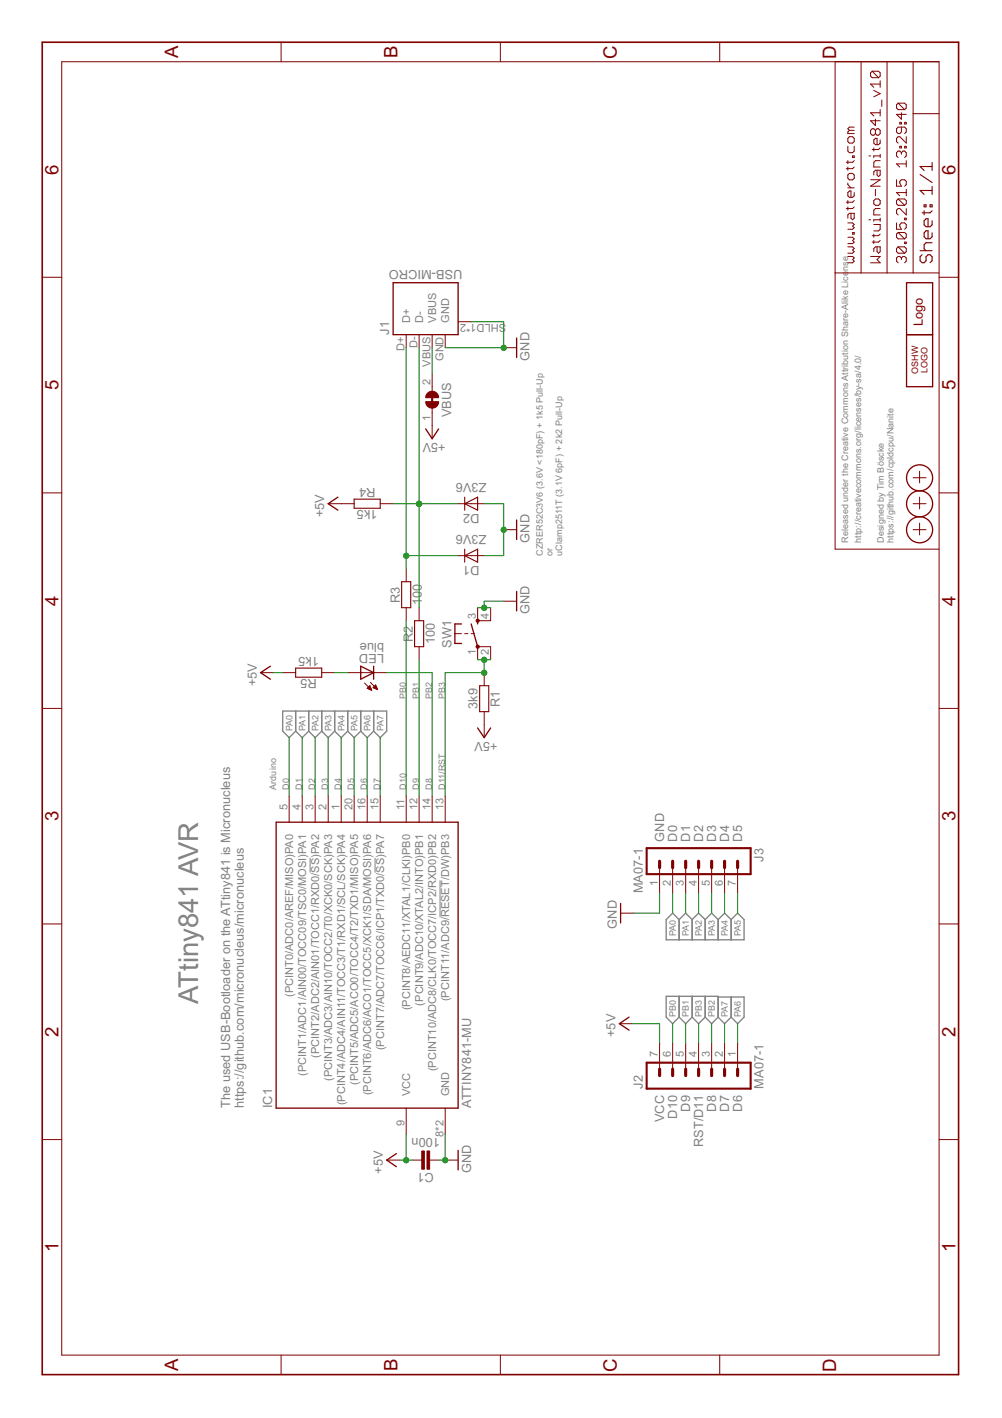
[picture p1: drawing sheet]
<svg xmlns="http://www.w3.org/2000/svg" width="210mm" height="297mm" viewBox="0 0 210 297" stroke-linecap="round" stroke-linejoin="round" font-family="sans-serif">
<path d="M65 179.7v3.1M78.6 179.7v3.1M92.2 184.4v7.8" fill="none" stroke="#808080" stroke-width=".21"/>
<g fill="none" stroke="#808080" stroke-width=".28">
<path d="M61.9 153.2l-1.3 1.3-1.4-1.3v-4.3h21.8v4.3l-1.3 1.3-1.4-1.3M61.9 153.2l1.4 1.3 1.4-1.3M61.9 148.9v4.3M64.7 153.2l1.3 1.3 1.4-1.3M64.7 148.9v4.3M67.4 153.2l1.3 1.3 1.4-1.3M67.4 148.9v4.3M70.1 153.2l1.4 1.3 1.3-1.3M70.1 148.9v4.3M72.8 153.2l1.4 1.3 1.4-1.3M72.8 148.9v4.3M75.6 153.2l1.3 1.3 1.4-1.3"/>
<path d="M75.6 148.9v4.3M78.3 148.9v4.3M142.3 192.6l-1.4-1.3-1.3 1.3v4.3h16.3v-4.3l-1.4-1.3-1.3 1.3M142.3 192.6v4.3M142.3 192.6l1.3-1.3 1.4 1.3M145 192.6v4.3M145 192.6l1.3-1.3 1.4 1.3M147.7 192.6v4.3M147.7 192.6l1.4-1.3 1.3 1.3M150.4 192.6v4.3M150.4 192.6l1.4-1.3 1.4 1.3M153.2 192.6v4.3"/>
<path d="M142.3 213.1l-1.4 1.3-1.3-1.3v-4.4h10.8v4.4M142.3 208.7v4.4M142.3 213.1l1.3 1.3 1.4-1.3M145 208.7v4.4M145 213.1l1.3 1.3 1.4-1.3M147.7 208.7v4.4M147.7 213.1l1.4 1.3 1.3-1.3M150.4 213.1l1.4 1.3 1.4-1.3M150.4 208.9h5.5v4.2l-1.4 1.3-1.3-1.3M153.2 208.9v4.2"/>
</g>
<path d="M90.5 83v1.4M135.5 177.7h21.7v5.4h-21.7zM135.5 222.6h21.7v5.4h-21.7z" fill="none" stroke="#800000" stroke-width=".44"/>
<g fill="none" stroke="#800000" stroke-width=".21">
<path d="M12.9 12.9h183.8v271h-183.8zM58.9 8.8v4.1M104.8 8.8v4.1M150.8 8.8v4.1M174.9 12.9v102.1h21.8M180.4 12.9v44.3M182.7 14.9h1.3l.4 .4v.6l-.4 .4M182.7 14.9l-.3 .4v.6l.3 .4h1.3M182.7 14.9l1.3 1.4M183 18.9l1.4 .7-1.4 .7M184.4 16.9v1.4M184.4 17.6h-2l.6 .7"/>
<path d="M185.8 12.9v44.3M191.3 12.9v44.3M177.6 30.6v1l.3 .4h.7l.3-.4v-1M177.6 33.7v.6M177.6 35v.7M177.6 38.3v.4l.7 .6M177.6 39.3h1.3M177.9 36.3h.7l.3 .4v.6l-.3 .4h-.7l-.3-.4v-.6zM177.9 28.6h.7l.3 .4v.7l-.3 .3h-.7l-.3-.3v-.7zM177.9 27.3l-.3 .3v.4h1.3M177.9 27.3h1M178.6 32.7h.3v.3h-.3z"/>
<path d="M178.9 26.6h-1l-.3 .4 .3 .3M178.9 35l-.3 .3h-1.3M178.9 33.7l-.3 .3h-1.3M182 32.7h.4M182.4 37.7h2l-2 1.3h2M183 31v.6M183.4 27.3l.3-.3h.3l.4 .3v.7l-.4 .3h-.3l-.3-.3M183.4 25v1.3l-1-1h2M183.4 27.3v.7M183.4 39.7v1.3M183.4 27.3l-.4-.3h-.3l-.3 .3v.7l.3 .3h.3l.4-.3M183.7 35.7v1l.3 .3 .4-.3v-1h-1l-.4 .3v.7"/>
<path d="M184.4 29.3v.7l-.4 .3h-.6l-.4-.3v-.7l.4-.3h.3v1.3M184.4 32.7h-1.4v.3M184.4 33.7h-1l-.4 .3v1h1.4M184.4 22.9v1.4M184.4 32.3v.7M184.4 31l-.4 .3h-1.3M184.4 23.6h-2l.6 .7M184.7 21v1.3M187.8 37.7v1.3h1l-.3-.7v-.3l.3-.3h.7l.3 .3v.7l-.3 .3M188.2 21.6l-.4 .3v.7l.4 .4h1.3M188.2 21.6h1.3l.3 .3v.7l-.3 .4M188.2 21.6l1.3 1.4"/>
<path d="M188.5 25.6h.3v.4h-.3zM188.5 30.6h.3v.4h-.3zM188.8 26.6v1l-.3 .4h-.3l-.4-.4v-.6l.4-.4h1.3l.3 .4v.6l-.3 .4M188.8 32l-.3-.4h-.3l-.4 .4v.7l.4 .3M188.8 23.6v1.4l-1-1h2M188.8 32v.3M188.8 32l.4-.4h.3l.3 .4v.7l-.3 .3M189.5 25.6h.3v.4h-.3zM189.5 30.6h.3v.4h-.3zM189.8 28.6v1.4l-1.3-1.4h-.3l-.4 .4v.7l.4 .3M189.8 33.7v1.3M189.8 39.7v1.3"/>
<path d="M189.8 34.3h-2l.7 .7M191.3 23.8h5.4M8.8 58.1h4.1M174.9 57.2h21.8M177.6 53.7h1l.3 .3-.3 .4 .3 .3-.3 .4h-1M177.6 51.7h1l.3 .3-.3 .4 .3 .3-.3 .3h-1M177.6 49.7h1l.3 .3-.3 .4 .3 .3-.3 .3h-1M177.6 46.7h1l.3 .3-.3 .4 .3 .3-.3 .3h-1M177.6 42v.7M177.6 43.3v.7M178.3 44.7v1l.3 .3 .3-.3v-1h-1l-.3 .3v.7M178.6 48.7h.3v.3h-.3z"/>
<path d="M178.9 43.3l-.3 .4h-1.3M178.9 40.3v.7l-.3 .3h-.7l-.3-.3v-.7l.3-.3h.4v1.3M178.9 42l-.3 .4h-1.3M182 46h.4M182.4 53.7h2l-.7 .7 .7 .7h-2M183 49v.7M183 50.4v.6M183 47h1.4v1l-.4 .4h-1M183.4 41.7h.6l.4 .3v.7l-.4 .3h-.6l-.4-.3v-.7zM183.7 51.7v1l.3 .3 .4-.3v-1h-1l-.4 .3v.7M184.4 43.7h-1l-.4 .3v1h1.4M184.4 46h-1.4v.4"/>
<path d="M184.4 45.7v.7M184.4 50.4l-.4 .3h-1.3M184.4 49l-.4 .4h-1.3M187.8 46.7v1.3h1l-.3-.6v-.4l.3-.3h.7l.3 .3v.7l-.3 .3M188.2 51.7h1.3l.3 .3v.7l-.3 .3M188.2 41.7h1.3l.3 .3v.7l-.3 .3M188.2 41.7l-.4 .3v.7l.4 .3h1.3M188.2 48.7l-.4 .3v.7l.4 .3h1.3M188.2 51.7l-.4 .3v.7l.4 .3h1.3M188.2 48.7h1.3l.3 .3v.7l-.3 .3M188.2 51.7l1.3 1.3M188.2 48.7l1.3 1.3"/>
<path d="M188.2 41.7l1.3 1.3M188.8 54l-.3-.3h-.3l-.4 .3v.7l.4 .4M188.8 54l.4-.3h.3l.3 .3v.7l-.3 .4M188.8 54v.4M189.5 50.7h.3v.3h-.3zM189.5 45.7h.3v.3h-.3zM189.8 43.7v1.3l-1.3-1.3h-.3l-.4 .3v.7l.4 .3M189.8 40.3h-2l.7 .7M196.7 58.1h4.1M85.1 70.1v2.7M87.8 70.1v2.7M90.5 70.1v2.7"/>
<path d="M90.5 78.3v3.7M93.3 70.1v2.7M96 67.4h2.7M105.5 72.8h2.7M90.5 85.5v6.4M192.6 98.7v2.5M8.8 103.3h4.1M68.7 105.5h5.5M79.7 105.5h2.7M85.1 119.1v2.8M96 105.5h5.4M96 116.4h5.4"/>
<path d="M105.5 111h2.7M191.3 111h2.7M191.3 105.5h2.7M191.3 100.1h2.7M192.6 104.1v2.5M192.6 109.6v2.5M196.7 103.3h4.1M85.1 127.3v2.7M87.8 127.3v2.7M87.8 135.5v2.7M95.3 132.7h1.4M97.3 132.7h.7"/>
<path d="M98.7 132.7h.7M100.1 127.3v2.7h2.7v-2.7M100.1 138.2v-2.7h2.7v2.7M105.5 125.9h2.7M8.8 148.4h4.1M54.6 140.9h2.7M59.2 140.9h2.7M67.4 140.9h2.7M72.8 140.9h8.2M76.4 143.1l1.5 1.5M76.9 144.2l1 .4M76.9 144.1v.1"/>
<path d="M77.1 144v.3M77.2 143.9v.4M77.3 143.7v.7M77.5 143.6l-.6 .6M77.5 143.6l.4 1M77.5 143.7v.7M77.6 143l1.5 1.4M77.6 144v.5M77.7 144.3v.2M78.1 144l.6-.5 .4 .9zM78.3 143.9v.2M78.4 143.8v.3"/>
<path d="M78.5 143.7v.5M78.7 143.5v.8M78.8 143.7v.6M78.9 144v.4M79.1 144.4h.1M101.4 140.9v2.7M101.4 149.1v5.4M196.7 148.4h4.1M60.6 166.8v5.4M63.3 166.8v5.4M66 166.8v5.4M68.7 166.8v5.4"/>
<path d="M71.5 166.8v5.4M74.2 166.8v5.4M76.9 166.8v5.4M79.7 166.8v5.4M85.1 166.8v5.4M87.8 166.8v5.4M90.5 166.8v5.4M93.3 166.8v5.4M8.8 193.5h4.1M130 191.3h2.7M138.2 181.8v5.4M140.9 181.8v5.4"/>
<path d="M143.6 181.8v5.4M146.3 181.8v5.4M149.1 181.8v5.4M151.8 181.8v5.4M154.5 181.8v5.4M196.7 193.5h4.1M129.8 214.4h2.7M138.2 218.5v5.5M140.9 218.5v5.5M143.6 218.5v5.5M146.3 218.5v5.5M149.1 218.5v5.5"/>
<path d="M151.8 218.5v5.5M154.5 218.5v5.5M8.8 238.7h4.1M85.1 232.1v5.5M93.3 232.1v5.5M196.7 238.7h4.1M81 243h2.7M86.4 243h1.9M90 243h1.9M93.3 243h2.7M58.9 283.9v4.1M104.8 283.9v4.1"/>
<path d="M150.8 283.9v4.1"/>
</g>
<g fill="none" stroke="#800000" stroke-width=".28">
<path d="M82.4 59.2h13.6v10.9h-13.6zM189.9 59.2h5.5v21.8h-5.5zM108.2 70.8v4.1M189.9 70.1h5.5M89.2 89.9l1.3 2 1.4-2M70.8 104.1l-2.1 1.4 2.1 1.4M108.2 108.9v4.1M56.6 139.6l-2 1.3 2 1.4M75.6 139.6l2.7 1.3-2.7 1.4zM78.3 139.6v2.7M96.7 130.7h-1.4v4.1h1.4M98.7 130.7l1.4 4.8"/>
<path d="M100.1 130v.7M108.2 123.9v4.1M100.1 152.5l1.3 2 1.4-2M57.8 172.2h38.2v59.9h-38.2zM130 189.3v4M131.8 213.1l-2 1.3 2 1.4M83 241.7l-2 1.3 2 1.4M96 241v4.1"/>
<circle cx="192.6" cy="100.1" r="2.73"/>
<circle cx="192.6" cy="111" r="2.73"/>
<circle cx="192.6" cy="105.5" r="2.73"/>
</g>
<g fill="#800000" stroke="#800000" stroke-width=".21">
<path d="M88.3 241.1h.6v3.8h-.6z"/>
<path d="M89.5 241.1h.5v3.8h-.5z"/>
</g>
<path d="M8.8 8.8h192v279.2h-192z" fill="none" stroke="#800000" stroke-width=".34"/>
<g fill="none" stroke="#800000" stroke-width=".23">
<path d="M192.7 36.6l2.6 1.6M195.3 39.9h-2.6l.9 .8M195.3 34v1.7M195.3 39.1v1.6M195.3 34.9h-2.6l.9 .8M192.7 52.5h2.6M193.2 53.4l-.5 .4v.8l.5 .4h.4l.4-.4v-.8l.4-.4h.4l.5 .4v.8l-.5 .4M193.6 42.9h.4v.4h-.4zM193.6 44.2v.8M194.8 42.9h.5v.4h-.5zM195.3 46.2v.9l-.5 .4h-.8l-.4-.4v-.9l.4-.4h.4v1.7M195.3 48.8v.8l-.5 .4h-.8l-.4-.4v-.8l.4-.5h.4v1.7"/>
<path d="M195.3 50.8h-1.3l-.4 .5v.8l.4 .4M195.3 44.2l-.5 .4h-1.6M74.2 104.6h5.5v1.9h-5.5zM97.3 105.5l2.8-1.4v2.8zM97.3 104.1v2.8M97.3 115v2.8M97.3 116.4l2.8-1.4v2.8zM61.9 140h5.5v1.9h-5.5zM84.1 121.9h1.9v5.4h-1.9zM86.8 130h2v5.5h-2zM100.5 143.6h1.9v5.5h-1.9z"/>
</g>
<g fill="#800000" stroke="#800000" stroke-width=".21">
<path d="M89.6 82.4a1.35 1.35 0 0 1 1.4-.4 1.35 1.35 0 0 1 .9 1.3h-2.7v-.4z" fill-rule="evenodd"/>
<path d="M89.2 84.1h2.7a1.35 1.35 0 0 1-1.4 1.4 1.35 1.35 0 0 1-1.3-1.4z" fill-rule="evenodd"/>
<circle cx="100.1" cy="135.5" r=".35"/>
<circle cx="100.1" cy="130" r=".35"/>
</g>
<g fill="none" stroke="#800000" stroke-width=".66">
<path d="M138.2 180.4v1.4M140.9 180.4v1.4M143.6 180.4v1.4M146.3 180.4v1.4M149.1 180.4v1.4M151.8 180.4v1.4M154.5 180.4v1.4M138.2 224v1.3M140.9 224v1.3M143.6 224v1.3M146.3 224v1.3M149.1 224v1.3"/>
<path d="M151.8 224v1.3M154.5 224v1.3"/>
</g>
<g fill="none" stroke="#008000" stroke-width=".21">
<path d="M85.1 72.8v46.3M87.8 72.8v54.5M90.5 72.8v5.5M98.7 67.4h6.8v5.4h-12.2M82.4 105.5h13.6M85.1 116.4h10.9M101.4 105.5h4.1v10.9h-4.1M85.1 130v36.8M87.8 138.2v28.6M100.1 127.3h2.7M100.1 138.2h2.7M101.4 138.2v2.7h-8.1v25.9"/>
<path d="M105.5 125.9h-4.1v1.4M57.3 140.9h1.9M60.6 154.5v12.3M63.3 154.5v12.3M66 154.5v12.3M68.7 154.5v12.3M70.1 140.9h2.7M71.5 154.5v12.3M74.2 154.5v12.3M76.9 154.5v12.3M79.7 154.5v12.3M81 140.9h9.5v25.9"/>
<path d="M138.2 187.2v4.1h-5.5M140.9 187.2v4.1M143.6 187.2v4.1M146.3 187.2v4.1M149.1 187.2v4.1M151.8 187.2v4.1M154.5 187.2v4.1M132.5 214.4h5.7v4.1M140.9 214.4v4.1M143.6 214.4v4.1M146.3 214.4v4.1M149.1 214.4v4.1"/>
<path d="M151.8 214.4v4.1M154.5 214.4v4.1M85.1 237.6v5.4M93.3 237.6v5.4h-1.4M83.7 243h2.7"/>
</g>
<g fill="#008000" stroke="#008000" stroke-width=".21">
<circle cx="93.3" cy="243" r=".55"/>
<circle cx="105.5" cy="72.9" r=".55"/>
<circle cx="101.4" cy="127.3" r=".55"/>
<circle cx="105.5" cy="111" r=".55"/>
<circle cx="85.1" cy="243" r=".55"/>
<circle cx="87.8" cy="105.5" r=".55"/>
<circle cx="85.1" cy="116.4" r=".55"/>
<circle cx="101.4" cy="138.2" r=".55"/>
<circle cx="101.4" cy="140.9" r=".55"/>
</g>
<text font-size="6.4" fill="#808080" x="41.5" y="210.3" transform="rotate(-90 41.5 210.3)">ATtiny841 AVR</text>
<g font-size="4.4" fill="#800000">
<text x="37.3" y="12.2" transform="rotate(-90 37.3 12.2)">A</text>
<text x="83.2" y="12.2" transform="rotate(-90 83.2 12.2)">B</text>
<text x="129.2" y="12.3" transform="rotate(-90 129.2 12.3)">C</text>
<text x="175.1" y="12.3" transform="rotate(-90 175.1 12.3)">D</text>
<text x="12.3" y="36.6" transform="rotate(-90 12.3 36.6)">6</text>
<text x="200.2" y="36.6" transform="rotate(-90 200.2 36.6)">6</text>
<text x="12.3" y="81.7" transform="rotate(-90 12.3 81.7)">5</text>
<text x="200.2" y="81.7" transform="rotate(-90 200.2 81.7)">5</text>
<text x="12.3" y="126.9" transform="rotate(-90 12.3 126.9)">4</text>
<text x="200.2" y="126.9" transform="rotate(-90 200.2 126.9)">4</text>
<text x="12.3" y="172.1" transform="rotate(-90 12.3 172.1)">3</text>
<text x="200.2" y="172.1" transform="rotate(-90 200.2 172.1)">3</text>
<text x="12.3" y="217.2" transform="rotate(-90 12.3 217.2)">2</text>
<text x="200.2" y="217.2" transform="rotate(-90 200.2 217.2)">2</text>
<text x="12.3" y="262.4" transform="rotate(-90 12.3 262.4)">1</text>
<text x="200.2" y="262.4" transform="rotate(-90 200.2 262.4)">1</text>
<text x="37.3" y="287.2" transform="rotate(-90 37.3 287.2)">A</text>
<text x="83.2" y="287.2" transform="rotate(-90 83.2 287.2)">B</text>
<text x="129.2" y="287.3" transform="rotate(-90 129.2 287.3)">C</text>
<text x="175.1" y="287.3" transform="rotate(-90 175.1 287.3)">D</text>
</g>
<g font-size="3" fill="#808080">
<text x="96.9" y="56.5" transform="rotate(-180 96.9 56.5)">USB-MICRO</text>
<text x="81.5" y="70.1" transform="rotate(-90 81.5 70.1)">J1</text>
<text x="111" y="75.6" transform="rotate(-90 111 75.6)">GND</text>
<text x="94.5" y="87.4" transform="rotate(-90 94.5 87.4)">VBUS</text>
<text x="93.4" y="92.7" transform="rotate(-180 93.4 92.7)">+5V</text>
<text x="101.9" y="101.2" transform="rotate(-180 101.9 101.2)">Z3V6</text>
<text x="78.7" y="102.2" transform="rotate(-180 78.7 102.2)">R4</text>
<text x="79.1" y="106.9" transform="rotate(-180 79.1 106.9)">1k5</text>
<text x="100.4" y="107.7" transform="rotate(-180 100.4 107.7)">D2</text>
<text x="67.9" y="108.3" transform="rotate(-90 67.9 108.3)">+5V</text>
<text x="101.9" y="112" transform="rotate(-180 101.9 112)">Z3V6</text>
<text x="111" y="113.7" transform="rotate(-90 111 113.7)">GND</text>
<text x="100.4" y="118.6" transform="rotate(-180 100.4 118.6)">D1</text>
<text x="83.7" y="126.3" transform="rotate(-90 83.7 126.3)">R3</text>
<text x="88.4" y="126.8" transform="rotate(-90 88.4 126.8)">100</text>
<text x="111" y="128.7" transform="rotate(-90 111 128.7)">GND</text>
<text x="66.8" y="137.6" transform="rotate(-180 66.8 137.6)">1k5</text>
<text x="80.5" y="134.8" transform="rotate(-180 80.5 134.8)">blue</text>
<text x="80.5" y="137.1" transform="rotate(-180 80.5 137.1)">LED</text>
<text x="86.4" y="134.5" transform="rotate(-90 86.4 134.5)">R2</text>
<text x="91.1" y="135" transform="rotate(-90 91.1 135)">100</text>
<text x="94.6" y="135.7" transform="rotate(-90 94.6 135.7)">SW1</text>
<text x="53.8" y="143.7" transform="rotate(-90 53.8 143.7)">+5V</text>
<text x="66.4" y="142.3" transform="rotate(-180 66.4 142.3)">R5</text>
<text x="100.1" y="148.5" transform="rotate(-90 100.1 148.5)">3k9</text>
<text x="104.7" y="148.1" transform="rotate(-90 104.7 148.1)">R1</text>
<text x="104.2" y="155.3" transform="rotate(-180 104.2 155.3)">+5V</text>
<text x="139.1" y="176.3" transform="rotate(-90 139.1 176.3)">GND</text>
<text x="141.9" y="176.3" transform="rotate(-90 141.9 176.3)">D0</text>
<text x="144.6" y="176.3" transform="rotate(-90 144.6 176.3)">D1</text>
<text x="147.3" y="176.3" transform="rotate(-90 147.3 176.3)">D2</text>
<text x="150" y="176.3" transform="rotate(-90 150 176.3)">D3</text>
<text x="152.7" y="176.3" transform="rotate(-90 152.7 176.3)">D4</text>
<text x="155.5" y="176.3" transform="rotate(-90 155.5 176.3)">D5</text>
<text x="160" y="180.5" transform="rotate(-90 160 180.5)">J3</text>
<text x="134.6" y="187.1" transform="rotate(-90 134.6 187.1)">MA07-1</text>
<text x="129.2" y="194.6" transform="rotate(-90 129.2 194.6)">GND</text>
<text x="128.9" y="217.3" transform="rotate(-90 128.9 217.3)">+5V</text>
<text x="48.2" y="232.1" transform="rotate(-90 48.2 232.1)">The used USB-Bootloader on the ATtiny841 is Micronucleus</text>
<text x="51.1" y="232.1" transform="rotate(-90 51.1 232.1)">https:/ github.com/micronucleus/micronucleus</text>
<text x="57" y="232.1" transform="rotate(-90 57 232.1)">IC1</text>
<text x="98.7" y="232.1" transform="rotate(-90 98.7 232.1)">ATTINY841-MU</text>
<text x="134.6" y="228" transform="rotate(-90 134.6 228)">J2</text>
<text x="144.6" y="232.9" transform="rotate(-90 144.6 232.9)">D9</text>
<text x="150" y="232.9" transform="rotate(-90 150 232.9)">D8</text>
<text x="152.7" y="232.9" transform="rotate(-90 152.7 232.9)">D7</text>
<text x="155.5" y="232.9" transform="rotate(-90 155.5 232.9)">D6</text>
<text x="160" y="228" transform="rotate(-90 160 228)">MA07-1</text>
<text x="92.2" y="238.4" transform="rotate(-180 92.2 238.4)">100n</text>
<text x="139.1" y="235.1" transform="rotate(-90 139.1 235.1)">VCC</text>
<text x="141.9" y="234.4" transform="rotate(-90 141.9 234.4)">D10</text>
<text x="80.2" y="245.8" transform="rotate(-90 80.2 245.8)">+5V</text>
<text x="90.9" y="245.7" transform="rotate(-180 90.9 245.7)">C1</text>
<text x="98.7" y="245.7" transform="rotate(-90 98.7 245.7)">GND</text>
<text x="147.3" y="240.3" transform="rotate(-90 147.3 240.3)">RST/D11</text>
</g>
<text font-size="3" fill="#800000" x="193.3" y="68.3" transform="rotate(-90 193.3 68.3)">Logo</text>
<g font-size="2.6" fill="#808080">
<text x="85.9" y="67.6" transform="rotate(-90 85.9 67.6)">D+</text>
<text x="88.6" y="67.6" transform="rotate(-90 88.6 67.6)">D-</text>
<text x="91.3" y="67.6" transform="rotate(-90 91.3 67.6)">VBUS</text>
<text x="94.1" y="67.6" transform="rotate(-90 94.1 67.6)">GND</text>
<text x="106" y="67.8" transform="rotate(-180 106 67.8)">SHLD1*2</text>
<text x="84.7" y="73.5" transform="rotate(-90 84.7 73.5)">D+</text>
<text x="87.4" y="72.9" transform="rotate(-90 87.4 72.9)">D-</text>
<text x="90.2" y="76.8" transform="rotate(-90 90.2 76.8)">VBUS</text>
<text x="92.9" y="75.6" transform="rotate(-90 92.9 75.6)">GND</text>
<text x="90.2" y="80.6" transform="rotate(-90 90.2 80.6)">2</text>
<text x="90.2" y="88.1" transform="rotate(-90 90.2 88.1)">1</text>
<text x="99.7" y="129.6" transform="rotate(-90 99.7 129.6)">3</text>
<text x="102.4" y="129.6" transform="rotate(-90 102.4 129.6)">4</text>
<text x="99.7" y="137.1" transform="rotate(-90 99.7 137.1)">1</text>
<text x="102.4" y="137.1" transform="rotate(-90 102.4 137.1)">2</text>
<text x="60.2" y="169.7" transform="rotate(-90 60.2 169.7)">5</text>
<text x="62.9" y="169.7" transform="rotate(-90 62.9 169.7)">4</text>
<text x="65.6" y="169.7" transform="rotate(-90 65.6 169.7)">3</text>
<text x="68.4" y="169.7" transform="rotate(-90 68.4 169.7)">2</text>
<text x="71.1" y="169.7" transform="rotate(-90 71.1 169.7)">1</text>
<text x="73.8" y="169.7" transform="rotate(-90 73.8 169.7)">20</text>
<text x="76.5" y="169.7" transform="rotate(-90 76.5 169.7)">16</text>
<text x="79.3" y="169.7" transform="rotate(-90 79.3 169.7)">15</text>
<text x="84.7" y="169.7" transform="rotate(-90 84.7 169.7)">11</text>
<text x="87.4" y="169.7" transform="rotate(-90 87.4 169.7)">12</text>
<text x="90.2" y="169.7" transform="rotate(-90 90.2 169.7)">14</text>
<text x="92.9" y="169.7" transform="rotate(-90 92.9 169.7)">13</text>
<text x="137.8" y="185.6" transform="rotate(-90 137.8 185.6)">1</text>
<text x="140.5" y="185.6" transform="rotate(-90 140.5 185.6)">2</text>
<text x="143.2" y="185.6" transform="rotate(-90 143.2 185.6)">3</text>
<text x="146" y="185.6" transform="rotate(-90 146 185.6)">4</text>
<text x="148.7" y="185.6" transform="rotate(-90 148.7 185.6)">5</text>
<text x="151.4" y="185.6" transform="rotate(-90 151.4 185.6)">6</text>
<text x="154.1" y="185.6" transform="rotate(-90 154.1 185.6)">7</text>
<text x="61.4" y="208.8" transform="rotate(-90 61.4 208.8)">(PCINT0/ADC0/AREF/MISO)PA0</text>
<text x="94.1" y="209.7" transform="rotate(-90 94.1 209.7)">(PCINT11/ADC9/RESET/DW)PB3</text>
<text x="85.9" y="211.7" transform="rotate(-90 85.9 211.7)">(PCINT8/AEDC11/XTAL1/CLKI)PB0</text>
<text x="88.6" y="210.6" transform="rotate(-90 88.6 210.6)">(PCINT9/ADC10/XTAL2/INTO)PB1</text>
<text x="66.8" y="221.6" transform="rotate(-90 66.8 221.6)">(PCINT2/ADC2/AIN01/TOCC1/RXD0/SS)PA2</text>
<text x="80.5" y="220" transform="rotate(-90 80.5 220)">(PCINT7/ADC7/TOCC6/ICP1/TXD0/SS)PA7</text>
<text x="137.8" y="221.5" transform="rotate(-90 137.8 221.5)">7</text>
<text x="140.5" y="221.5" transform="rotate(-90 140.5 221.5)">6</text>
<text x="143.2" y="221.5" transform="rotate(-90 143.2 221.5)">5</text>
<text x="146" y="221.5" transform="rotate(-90 146 221.5)">4</text>
<text x="148.7" y="221.5" transform="rotate(-90 148.7 221.5)">3</text>
<text x="151.4" y="221.5" transform="rotate(-90 151.4 221.5)">2</text>
<text x="154.1" y="221.5" transform="rotate(-90 154.1 221.5)">1</text>
<text x="64.1" y="225.4" transform="rotate(-90 64.1 225.4)">(PCINT1/ADC1/AIN00/TOCC09/TSC0/MOSI)PA1</text>
<text x="69.6" y="226.4" transform="rotate(-90 69.6 226.4)">(PCINT3/ADC3/AIN10/TOCC2/T0/XCK0/SCK)PA3</text>
<text x="75" y="227.3" transform="rotate(-90 75 227.3)">(PCINT5/ADC5/ACO0/TOCC4/T2/TXD1/MISO)PA5</text>
<text x="91.3" y="224.4" transform="rotate(-90 91.3 224.4)">(PCINT10/ADC8/CLK0/TOCC7/ICP2/RXD0)PB2</text>
<text x="72.3" y="231.5" transform="rotate(-90 72.3 231.5)">(PCINT4/ADC4/AIN11/TOCC3/T1/RXD1/SCL/SCK)PA4</text>
<text x="77.7" y="229.5" transform="rotate(-90 77.7 229.5)">(PCINT6/ADC6/ACO1/TOCC5/XCK1/SDA/MOSI)PA6</text>
<text x="85.9" y="229.6" transform="rotate(-90 85.9 229.6)">VCC</text>
<text x="94.1" y="229.6" transform="rotate(-90 94.1 229.6)">GND</text>
<text x="84.7" y="235.9" transform="rotate(-90 84.7 235.9)">9</text>
<text x="92.9" y="238.1" transform="rotate(-90 92.9 238.1)">8*2</text>
</g>
<g font-size="2.1" fill="#808080">
<text x="177.7" y="56.8" transform="rotate(-90 177.7 56.8)">nse</text>
<text x="177.7" y="113.7" transform="rotate(-90 177.7 113.7)">Released under the Creative Commons Attribution Share-Alike Lice</text>
<text x="180.4" y="113.7" transform="rotate(-90 180.4 113.7)">http://creativecommons.org/licenses/by-sa/4.0/</text>
<text x="185.2" y="113.7" transform="rotate(-90 185.2 113.7)">Designed by Tim Böscke</text>
<text x="187.2" y="113.7" transform="rotate(-90 187.2 113.7)">https://github.com/cpldcpu/Nanite</text>
<text x="113.7" y="116.4" transform="rotate(-90 113.7 116.4)">CZRER52C3V6 (3.6V &lt;180pF) + 1k5 Pull-Up</text>
<text x="115.7" y="116.4" transform="rotate(-90 115.7 116.4)">or</text>
<text x="117.8" y="116.4" transform="rotate(-90 117.8 116.4)">uClamp2511T (3.1V 6pF) + 2k2 Pull-Up</text>
<text x="85.1" y="146.4" transform="rotate(-90 85.1 146.4)">PB0</text>
<text x="87.8" y="146.4" transform="rotate(-90 87.8 146.4)">PB1</text>
<text x="90.5" y="146.4" transform="rotate(-90 90.5 146.4)">PB2</text>
<text x="93.3" y="146.4" transform="rotate(-90 93.3 146.4)">PB3</text>
<text x="61.3" y="153.2" transform="rotate(-90 61.3 153.2)">PA0</text>
<text x="64" y="153.2" transform="rotate(-90 64 153.2)">PA1</text>
<text x="66.7" y="153.2" transform="rotate(-90 66.7 153.2)">PA2</text>
<text x="69.4" y="153.2" transform="rotate(-90 69.4 153.2)">PA3</text>
<text x="72.2" y="153.2" transform="rotate(-90 72.2 153.2)">PA4</text>
<text x="74.9" y="153.2" transform="rotate(-90 74.9 153.2)">PA5</text>
<text x="77.6" y="153.2" transform="rotate(-90 77.6 153.2)">PA6</text>
<text x="80.3" y="153.2" transform="rotate(-90 80.3 153.2)">PA7</text>
<text x="57.9" y="165.4" transform="rotate(-90 57.9 165.4)">Arduino</text>
<text x="60.6" y="165.4" transform="rotate(-90 60.6 165.4)">D0</text>
<text x="63.3" y="165.4" transform="rotate(-90 63.3 165.4)">D1</text>
<text x="66" y="165.4" transform="rotate(-90 66 165.4)">D2</text>
<text x="68.7" y="165.4" transform="rotate(-90 68.7 165.4)">D3</text>
<text x="71.5" y="165.4" transform="rotate(-90 71.5 165.4)">D4</text>
<text x="74.2" y="165.4" transform="rotate(-90 74.2 165.4)">D5</text>
<text x="76.9" y="165.4" transform="rotate(-90 76.9 165.4)">D6</text>
<text x="79.6" y="165.4" transform="rotate(-90 79.6 165.4)">D7</text>
<text x="85.1" y="165.4" transform="rotate(-90 85.1 165.4)">D10</text>
<text x="87.8" y="165.4" transform="rotate(-90 87.8 165.4)">D9</text>
<text x="90.5" y="165.4" transform="rotate(-90 90.5 165.4)">D8</text>
<text x="93.3" y="165.4" transform="rotate(-90 93.3 165.4)">D11/RST</text>
<text x="141.6" y="196.1" transform="rotate(-90 141.6 196.1)">PA0</text>
<text x="144.3" y="196.1" transform="rotate(-90 144.3 196.1)">PA1</text>
<text x="147" y="196.1" transform="rotate(-90 147 196.1)">PA2</text>
<text x="149.7" y="196.1" transform="rotate(-90 149.7 196.1)">PA3</text>
<text x="152.5" y="196.1" transform="rotate(-90 152.5 196.1)">PA4</text>
<text x="155.2" y="196.1" transform="rotate(-90 155.2 196.1)">PA5</text>
<text x="141.6" y="213.1" transform="rotate(-90 141.6 213.1)">PB0</text>
<text x="144.3" y="213.1" transform="rotate(-90 144.3 213.1)">PB1</text>
<text x="147" y="213.1" transform="rotate(-90 147 213.1)">PB3</text>
<text x="149.8" y="213.1" transform="rotate(-90 149.8 213.1)">PB2</text>
<text x="152.5" y="213.1" transform="rotate(-90 152.5 213.1)">PA7</text>
<text x="155.2" y="213.1" transform="rotate(-90 155.2 213.1)">PA6</text>
</g>
<g font-size="2.1" fill="#800000">
<text x="192.4" y="78.3" transform="rotate(-90 192.4 78.3)">OSHW</text>
<text x="194.3" y="78.1" transform="rotate(-90 194.3 78.1)">LOGO</text>
</g>
</svg>
